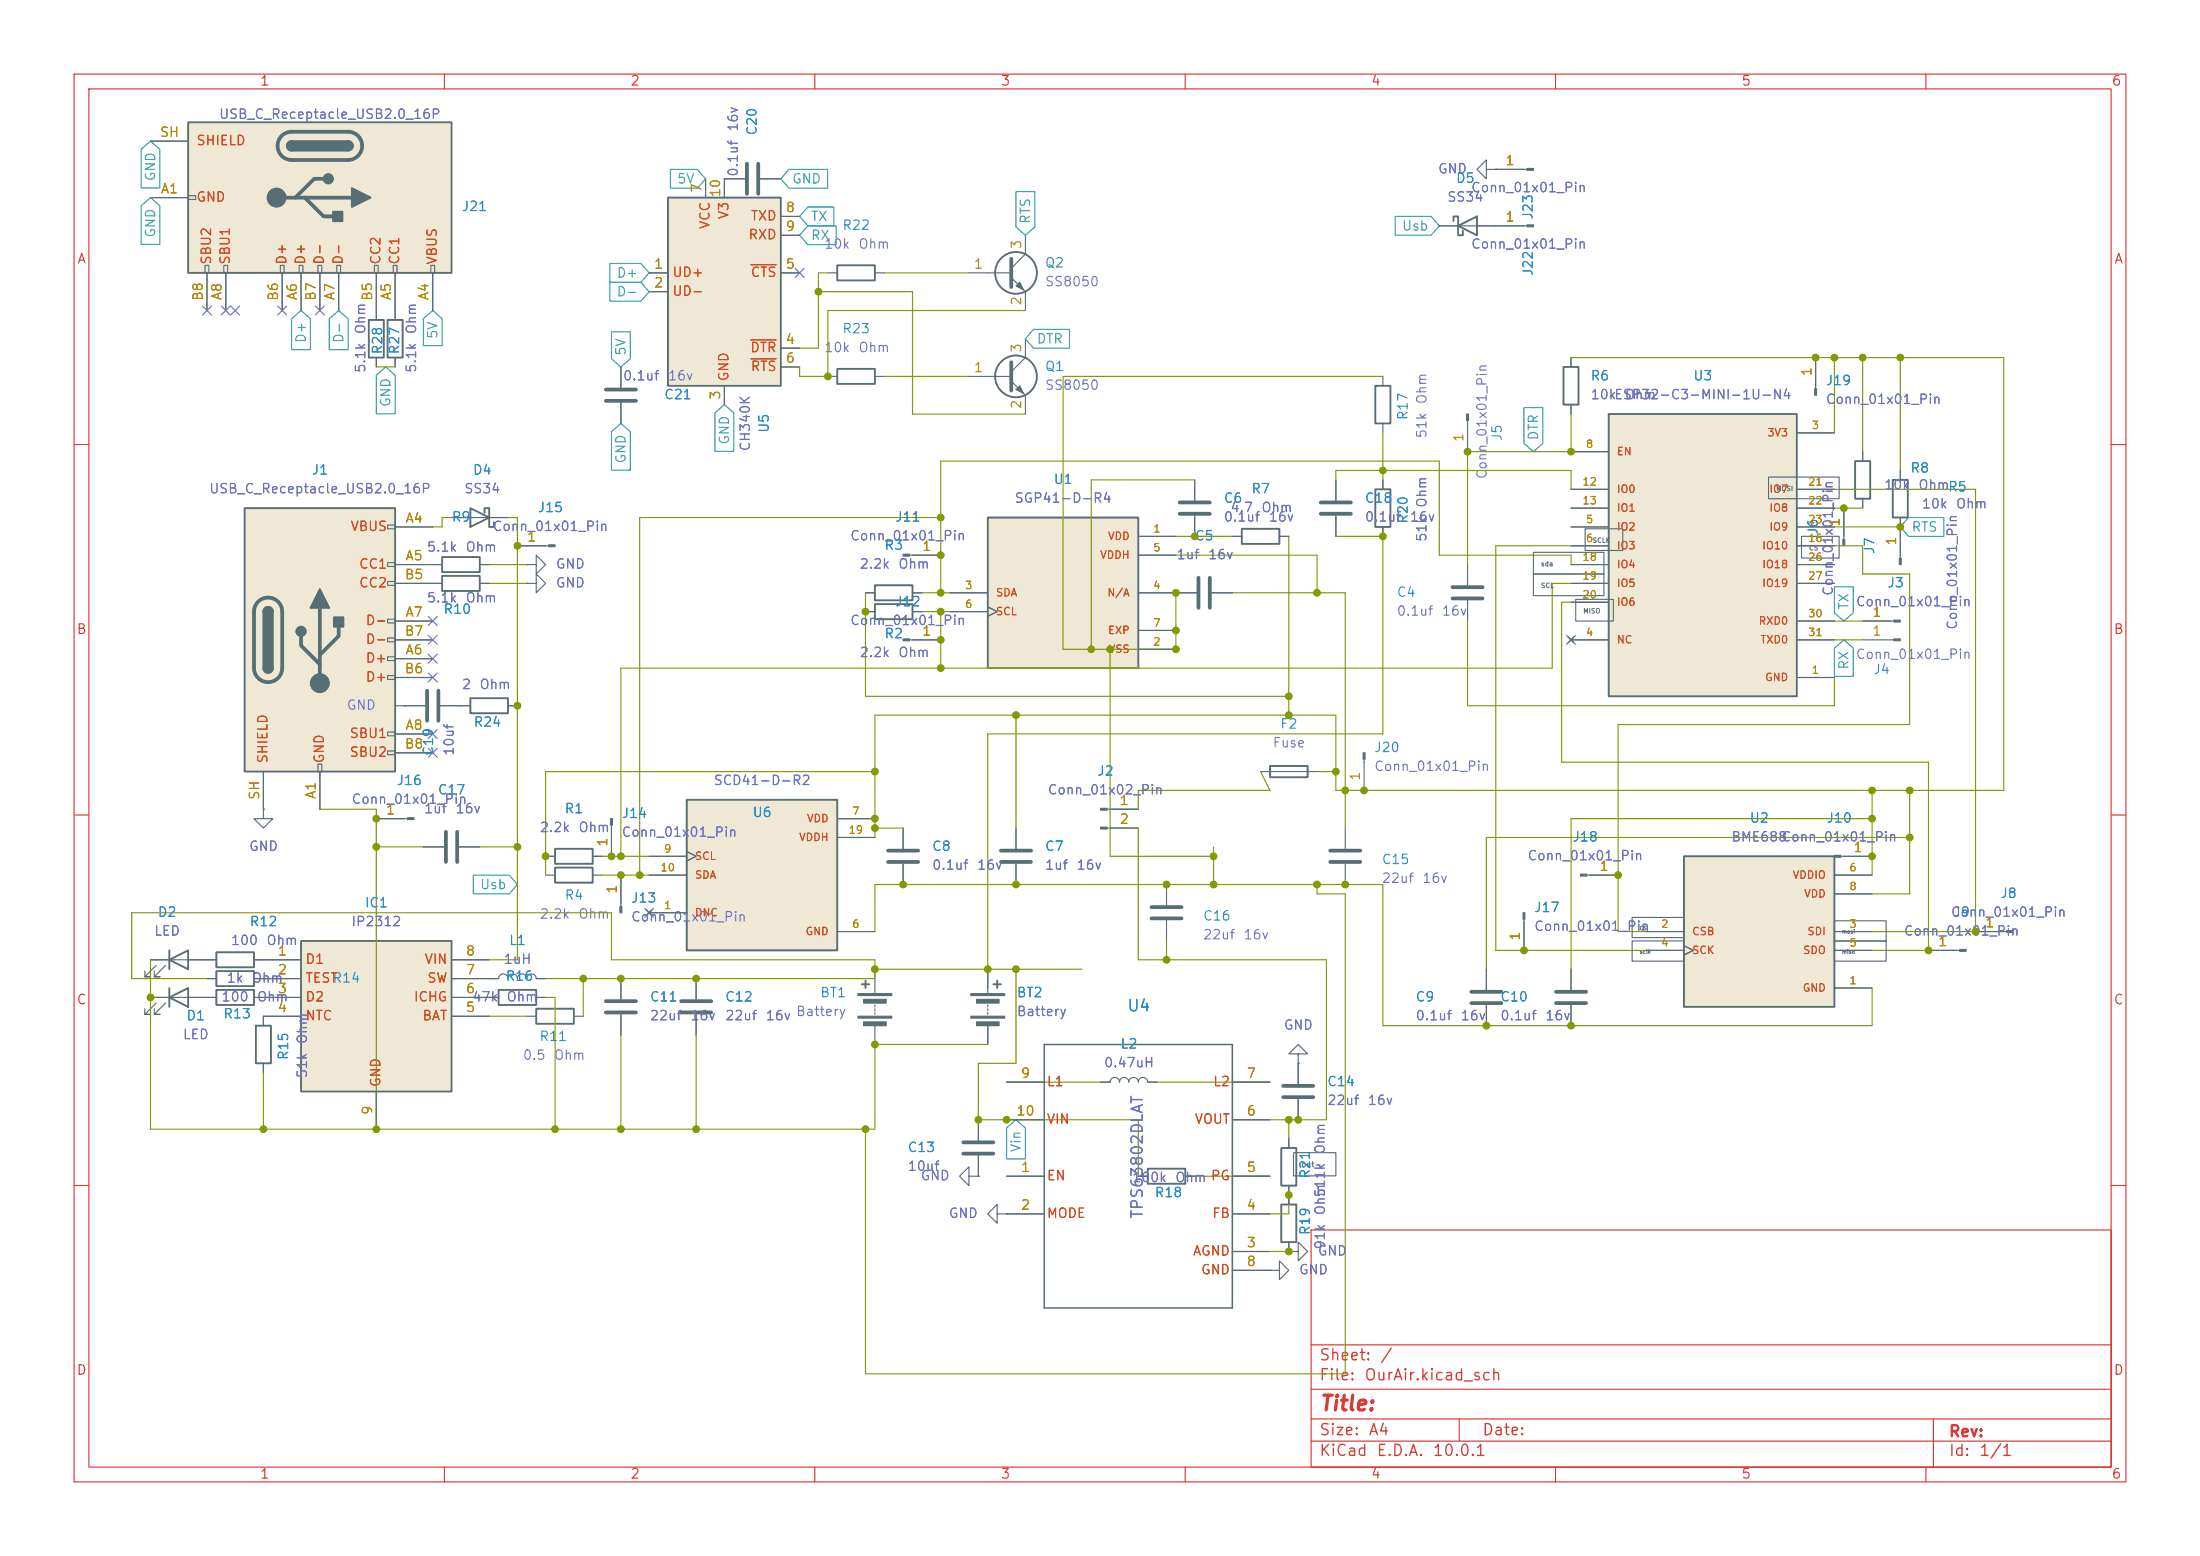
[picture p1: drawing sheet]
<svg xmlns="http://www.w3.org/2000/svg" width="297mm" height="210mm" viewBox="0 0 297 210" stroke-linecap="round" stroke-linejoin="round" font-family="sans-serif">
<g fill="none" stroke="#dc322f" stroke-width=".15">
<path d="M10 10h277v190h-277zM12 12h273v186h-273zM60 10v2M110 10v2M160 10v2M210 10v2M260 10v2M10 60h2M285 60h2M10 110h2M285 110h2M10 160h2"/>
<path d="M177 166h108v32h-108zM285 160h2M60 198v2M110 198v2M160 198v2M177 194.5h108M177 191.5h108M177 187.5h108M177 181.5h108M197 191.5v3M210 198v2M260 198v2"/>
<path d="M261 191.5v6.5"/>
</g>
<path d="M159.3 67.8h4M159.3 69.3h4M161.8 78v4M163.3 78v4M81.8 135.1h4.1M81.8 136.7h4.1" fill="none" stroke="#586e75" stroke-width=".51"/>
<g fill="none" stroke="#586e75" stroke-width=".15">
<path d="M245.1 48.3v4.2M161.3 64.8v2.8M161.3 69.6v2.8M248.9 68.6v4.2M256.5 63.5v1.3M256.5 69.9v1.2M158.7 80h2.8M163.6 80h2.8M251.5 83.8h4.2M35.6 109.2v1.3h1.2l-1.2 1.3-1.3-1.3h1.3M35.6 109.2h.1M20.3 134.6h7.6"/>
<path d="M21.1 135.4l-1.5 1.5h.7h-.7v-.8M22.4 135.4l-1.6 1.5h.8h-.8v-.8M83.8 132.1v2.8M83.8 136.9v2.8M260.3 128.3h4.3M266.7 125.7h4.2"/>
</g>
<g fill="#586e75" stroke="#586e75" stroke-width=".15">
<path d="M245 52.5h.2v.8h-.2z"/>
<path d="M264.6 128.1h.8v.3h-.8z"/>
<path d="M270.9 125.6h.9v.3h-.9z"/>
<path d="M255.7 83.7h.8v.2h-.8z"/>
<path d="M248.8 72.8h.2v.9h-.2z"/>
</g>
<path d="M255.5 64.8h2.1v5.1h-2.1zM22.9 134.6l2.5-1.2v2.5zM22.9 133.4v2.5" fill="none" stroke="#586e75" stroke-width=".25"/>
<path d="M25.4 16.5h35.6v20.3h-35.6z" fill="#eee8d5"/>
<g fill="none" stroke="#586e75" stroke-width=".15">
<path d="M20.3 19.1h5.1M20.3 26.7h5.1M25.4 26.4h1v.5h-1zM27.7 35.8h.5v1h-.5zM27.9 36.8v5.1M30.2 35.8h.5v1h-.5zM30.5 36.8v5.1M37.8 35.8h.6v1h-.6zM38.1 36.8v5.1M40.4 35.8h.5v1h-.5zM40.6 36.8v5.1M42.9 35.8h.5v1h-.5z"/>
<path d="M43.2 36.8v5.1M45.5 35.8h.5v1h-.5zM45.7 36.8v5.1M50.5 35.8h.6v1h-.6zM50.8 36.8v5.1M53.1 35.8h.5v1h-.5zM53.3 36.8v5.1M58.2 35.8h.5v1h-.5zM58.4 36.8v5.1M130.8 36.8h5.7M136.5 37.5l1.9 1.9v2.5M138.4 31.8v2.5l-1.9 1.9"/>
<path d="M214.2 118.1h4.2M205.7 124.1v4.2"/>
</g>
<g fill="none" stroke="#586e75" stroke-width=".25">
<path d="M25.4 16.5h35.6v20.3h-35.6zM39.4 19.1a.64 .64 0 0 0-.7 .6 .64 .64 0 0 0 .7 .6M47 19.1a.63 .63 0 0 1 .6 .6 .63 .63 0 0 1-.6 .6"/>
<circle cx="137.2" cy="36.8" r="2.82"/>
</g>
<path d="M38 18.3a1.9 1.9 0 0 1 1.4-.5h7.6a1.91 1.91 0 0 1 1.9 1.9 1.91 1.91 0 0 1-1.9 1.9h-7.6a1.91 1.91 0 0 1-1.8-1.2 1.91 1.91 0 0 1 .4-2.1zM37.3 26.7h10.2M41.1 26.7l2.6 2.5h1.3M43.7 24.1h-1.3l-2.5 2.6M136.5 34.9v3.8" fill="none" stroke="#586e75" stroke-width=".51"/>
<g fill="#586e75" stroke="#586e75" stroke-width=".25">
<path d="M39.4 19.1h7.6v1.2h-7.6z"/>
<path d="M47 19.1a.63 .63 0 0 1 .6 .6 .63 .63 0 0 1-.6 .6z"/>
<path d="M38.9 19.2l.5-.1v1.2a.63 .63 0 0 1-.6-.4 .63 .63 0 0 1 .1-.7z"/>
<path d="M47.5 25.4l2.5 1.3-2.5 1.2z"/>
<path d="M45 28.6h1.2v1.2h-1.2z"/>
<circle cx="44.3" cy="24.1" r=".63"/>
</g>
<g fill="#586e75" stroke="#586e75" stroke-width=".15">
<path d="M137.2 38.6l.5-.5 .5 1z"/>
<path d="M213.4 118h.8v.2h-.8z"/>
<path d="M205.6 123.2h.3v.9h-.3z"/>
<circle cx="37.3" cy="26.7" r="1.27"/>
</g>
<path d="M227.3 115.6h20.3v20.3h-20.3z" fill="#eee8d5"/>
<path d="M185.7 52.1h2v5.1h-2zM74.9 117.1h5.1v2h-5.1zM227.3 115.6h20.3v20.3h-20.3zM29.2 131.1h5.1v2h-5.1zM67.3 133.6h5.1v2h-5.1zM72.4 136.1h5.1v2.1h-5.1z" fill="none" stroke="#586e75" stroke-width=".25"/>
<g fill="none" stroke="#586e75" stroke-width=".15">
<path d="M201.9 22.9h4.2M186.7 50.8v1.3M186.7 57.2v1.2M73.7 118.1h1.2M80 118.1h1.3M247.6 118.1h5.1M27.9 132.1h1.3M34.3 132.1h1.3M66 132.1h1.3a.64 .64 0 0 1 .6-.7 .64 .64 0 0 1 .7 .7 .64 .64 0 0 1 .6-.7 .64 .64 0 0 1 .6 .7 .64 .64 0 0 1 .7-.7 .64 .64 0 0 1 .6 .7 .64 .64 0 0 1 .7-.7 .64 .64 0 0 1 .6 .7h1.3M66 134.6h1.3M71.1 137.2h1.3M72.4 134.6h1.3"/>
<path d="M77.5 137.2h1.2M222.2 125.7h5.1M222.2 128.3h5.1M227.3 127.6l1.3 .7-1.3 .6M247.6 133.4h5.1M247.6 125.7h5.1M247.6 128.3h5.1M247.6 120.7h5.1M130.8 158.8v-1.3l-1.3 1.3 1.3 1.2v-1.2h1.3M132.1 158.8h.1M132.1 151.1v2.8M132.1 156v2.8"/>
<path d="M134.6 163.8v-1.2l-1.3 1.2 1.3 1.3v-1.3h1.3M135.9 163.8h.1"/>
</g>
<path d="M206.1 22.7h.9v.3h-.9z" fill="#586e75" stroke="#586e75" stroke-width=".15"/>
<path d="M130 154.2h4.1M130 155.7h4.1" fill="none" stroke="#586e75" stroke-width=".51"/>
<path d="M40.6 127h20.4v20.3h-20.4z" fill="#eee8d5"/>
<path d="M196.2 29.8v-.6h.6v2.6h.7v-.7M196.8 30.5l2.6-1.3v2.6zM22.9 129.5l2.5-1.2v2.5zM22.9 128.3v2.5M29.2 133.6h5.1v2h-5.1zM29.2 128.5h5.1v2.1h-5.1zM34.5 138.4h2.1v5.1h-2.1zM40.6 127h20.4v20.3h-20.4z" fill="none" stroke="#586e75" stroke-width=".25"/>
<g fill="none" stroke="#586e75" stroke-width=".15">
<path d="M194.3 30.5h7.6M200.7 22.9v-1.3l-1.3 1.3 1.3 1.2v-1.2h1.2M201.9 22.9h.1M83.8 118.1v4.2M20.3 129.5h8.9M21.1 130.3l-1.5 1.5h.7h-.7v-.7M22.4 130.3l-1.6 1.5h.8h-.8v-.7M27.9 134.6h1.3M34.3 129.5h6.3M34.3 134.6h6.3M35.6 132.1h5M40.6 137.2h-5v1.2"/>
<path d="M61 129.5h5M61 132.1h5M61 134.6h5M61 137.2h5M200.7 130.8v2.8M200.7 135.6v2.8M212.1 130.8v2.8M212.1 135.6v2.8M35.6 143.5v1.3M50.8 147.3v5.1"/>
</g>
<path d="M198.6 133.9h4.1M198.6 135.4h4.1M210.1 133.9h4M210.1 135.4h4" fill="none" stroke="#586e75" stroke-width=".51"/>
<path d="M83.7 122.3h.2v.9h-.2z" fill="#586e75" stroke="#586e75" stroke-width=".15"/>
<path d="M92.7 108h20.3v20.3h-20.3z" fill="#eee8d5"/>
<g fill="none" stroke="#586e75" stroke-width=".25">
<path d="M113 49.8h5.1v2h-5.1zM118.1 79h5.1v2h-5.1zM118.1 81.5h5.1v2.1h-5.1zM92.7 108h20.3v20.3h-20.3zM116.3 132.8h1M116.8 132.3v1.1"/>
<circle cx="137.2" cy="50.8" r="2.82"/>
</g>
<g fill="none" stroke="#586e75" stroke-width=".15">
<path d="M111.8 50.8h1.2M118.1 50.8h1.3M130.8 50.8h5.7M136.5 51.4l1.9 1.9v2.6M138.4 45.7v2.6l-1.9 1.9M122.8 74.9h4.2M116.8 82.6h1.3M116.8 80h1.3M122.8 86.4h4.2M123.2 82.6h1.3M123.2 80h1.3M251.5 86.4h4.2"/>
<path d="M87.6 115.6h5.1M87.6 118.1h5.1M92.7 114.9l1.3 .7-1.3 .6M113 110.5h5.1M113 113h5.1M149.5 109.2h4.2M149.5 111.8h4.2M181.6 111.8v2.8M181.6 116.6v2.8M87.2 122.8l.8 .8M87.6 123.2h5.1M88 122.8l-.8 .8"/>
<path d="M94 132.1v2.8M94 136.9v2.8M113 125.7h5.1M118.1 130.8v3.3M118.1 135.6v.3M118.1 136.1v.3M118.1 136.7v.2M118.1 138.4v2.6"/>
</g>
<g fill="#586e75" stroke="#586e75" stroke-width=".15">
<path d="M121.9 86.2h.9v.3h-.9z"/>
<path d="M121.9 74.8h.9v.3h-.9z"/>
<path d="M137.2 52.6l.5-.5 .5 1z"/>
<path d="M115.8 134.1h4.6v.3h-4.6z"/>
<path d="M115.8 137.2h4.6v.2h-4.6z"/>
<path d="M116.6 134.9h3v.5h-3z"/>
<path d="M116.6 137.9h3v.5h-3z"/>
<path d="M148.6 109.1h.9v.2h-.9z"/>
<path d="M148.6 111.6h.9v.3h-.9z"/>
<path d="M255.7 86.2h.8v.3h-.8z"/>
</g>
<path d="M136.5 48.9v3.8M179.6 114.8h4M179.6 116.3h4M91.9 135.1h4.1M91.9 136.7h4.1" fill="none" stroke="#586e75" stroke-width=".51"/>
<path d="M133.3 69.9h20.4v20.3h-20.4z" fill="#eee8d5"/>
<path d="M133.3 69.9h20.4v20.3h-20.4zM134.1 132.8h1M134.6 132.3v1.1" fill="none" stroke="#586e75" stroke-width=".25"/>
<g fill="none" stroke="#586e75" stroke-width=".15">
<path d="M201.9 30.5h4.2M83.8 49.5v2.8M83.8 54.4v2.8M198.1 56.7v4.3M153.7 72.4h5M153.7 74.9h5M256.5 71.1v4.2M128.3 80h5M128.3 82.6h5M133.3 81.9l1.3 .7-1.3 .6M153.7 87.6h5M153.7 80h5"/>
<path d="M153.7 85.1h5M121.9 111.8v2.8M121.9 116.6v2.8M137.2 111.8v2.8M137.2 116.6v2.8M248.5 115.6h4.2M133.3 130.8v3.3M133.3 135.6v.3M133.3 136.1v.3M133.3 136.7v.2M133.3 138.4v2.6M148.6 146.1h1.3a.64 .64 0 0 1 .6-.7 .64 .64 0 0 1 .6 .7 .64 .64 0 0 1 .7-.7 .64 .64 0 0 1 .6 .7 .64 .64 0 0 1 .6-.7 .64 .64 0 0 1 .7 .7 .64 .64 0 0 1 .6-.7 .64 .64 0 0 1 .6 .7h1.3"/>
</g>
<path d="M81.8 54.1h4.1M81.8 52.6h4.1M119.9 114.8h4.1M119.9 116.3h4.1M135.1 114.8h4.1M135.1 116.3h4.1" fill="none" stroke="#586e75" stroke-width=".51"/>
<g fill="#586e75" stroke="#586e75" stroke-width=".15">
<path d="M131.1 134.1h4.5v.3h-4.5z"/>
<path d="M131.1 137.2h4.5v.2h-4.5z"/>
<path d="M131.8 134.9h3.1v.5h-3.1z"/>
<path d="M131.8 137.9h3.1v.5h-3.1z"/>
<path d="M198 55.9h.2v.8h-.2z"/>
<path d="M206.1 30.4h.9v.2h-.9z"/>
<path d="M247.6 115.4h.9v.3h-.9z"/>
<path d="M256.4 75.3h.3v.9h-.3z"/>
</g>
<path d="M90.2 26.7h15.2v25.4h-15.2z" fill="#eee8d5"/>
<path d="M90.2 26.7h15.2v25.4h-15.2zM211.1 49.5h2v5.1h-2zM185.7 66h2v5.1h-2zM173 162.6h2v5h-2z" fill="none" stroke="#586e75" stroke-width=".25"/>
<g fill="none" stroke="#586e75" stroke-width=".15">
<path d="M87.6 36.8h2.6M87.6 39.4h2.6M95.2 24.1v2.6M100.6 24.1h-2.8v2.6M102.6 24.1h2.8M105.4 36.8h2.5M105.4 29.2h2.5M105.4 31.8h2.5M97.8 52.1v2.5M105.4 47h2.5M105.4 49.5h2.5M212.1 48.3v1.2"/>
<path d="M212.1 54.6v1.3M186.7 64.8v1.2M186.7 71.1v1.3M53.3 95.3v-1.3l-1.2 1.3 1.2 1.2v-1.2h1.3M54.6 95.3h.1M50.8 110.5h4.2M82.5 111.4v4.2M157.5 119.4v2.8M157.5 124.2v2.8M135.9 158.8h5.1M135.9 151.1h5.1M135.9 146.1h5.1"/>
<path d="M166.4 158.8h5M166.4 151.1h5M166.4 146.1h5M135.9 163.8h5.1M166.4 163.8h5M166.4 168.9h5M166.4 171.5h5M174 161.3v1.3M174 167.6v1.3"/>
</g>
<path d="M101.4 35.7h3.4M101.3 45.9h3.5M101.4 48.4h3.4" fill="none" stroke="#cb4b16" stroke-width=".15"/>
<g fill="#586e75" stroke="#586e75" stroke-width=".15">
<path d="M55 110.4h.9v.2h-.9z"/>
<path d="M82.4 110.5h.3v.9h-.3z"/>
</g>
<path d="M100.8 22.1v4.1M102.4 22.1v4.1M155.4 122.4h4.1M155.4 124h4.1" fill="none" stroke="#586e75" stroke-width=".51"/>
<path d="M141 141h25.4v35.5h-25.4z" fill="none" stroke="#586e75" stroke-width=".2"/>
<path d="M217.2 55.9h25.4v38.1h-25.4z" fill="#eee8d5"/>
<path d="M217.2 55.9h25.4v38.1h-25.4z" fill="none" stroke="#586e75" stroke-width=".25"/>
<g fill="none" stroke="#586e75" stroke-width=".15">
<path d="M242.6 58.4h5M212.1 71.1h5.1M212.1 73.7h5.1M212.1 61h5.1M212.1 66h5.1M212.1 68.6h5.1M212.1 76.2h5.1M212.1 78.7h5.1M242.6 71.1h5M242.6 73.7h5M242.6 66h5M242.6 68.6h5"/>
<path d="M242.6 76.2h5M242.6 78.7h5M211.7 86l.8 .7M212.1 86.4h5.1M212.1 81.3h5.1M212.5 86l-.8 .7M242.6 91.4h5M242.6 86.4h5M242.6 83.8h5"/>
</g>
<path d="M33 68.6h20.3v35.5h-20.3z" fill="#eee8d5"/>
<g fill="none" stroke="#586e75" stroke-width=".15">
<path d="M20.3 19.1h5.1M20.3 26.7h5.1M27.9 36.8v5.1M30.5 36.8v5.1M38.1 36.8v5.1M40.6 36.8v5.1M43.2 36.8v5.1M45.7 36.8v5.1M50.8 36.8v6.4M53.3 36.8v6.4M58.4 36.8v5.1M87.6 36.8h2.6"/>
<path d="M87.6 39.4h2.6M95.2 24.1v2.6M100.6 24.1h-2.8v2.6M102.6 24.1h2.8M105.4 36.8h2.5M105.4 29.2h2.5M105.4 31.8h2.5M111.8 36.8h1.2M118.1 36.8h1.3M194.3 30.5h2.5M199.4 30.5h6.3M201.9 22.9h.1"/>
<path d="M201.9 22.9h3.8M50.8 48.3v1.2M53.3 48.3v1.2M83.8 49.5v2.8M83.8 54.4v2.8M97.8 52.1v2.5M105.4 47h2.5M105.4 49.5h2.5M212.1 48.3v1.2M212.1 54.6v1.3M242.6 58.4h5M245.1 48.3v3.8"/>
<path d="M52.3 70.9h1v.5h-1zM52.3 75.9h1v.6h-1zM52.3 78.5h1v.5h-1zM53.3 71.1h5.1M53.3 76.2h6.4M53.3 78.7h6.4M61 69.9h7.6M64.8 76.2h1.2M64.8 78.7h1.2M69.8 73.7h4.3M71.1 76.2h1.3v-1.3l1.3 1.3-1.3 1.3v-1.3M71.1 76.2h.1"/>
<path d="M71.1 78.7h1.3v-1.2l1.3 1.2-1.3 1.3v-1.3M71.1 78.7h.1M123.2 74.9h3.8M153.7 72.4h5M153.7 74.9h5M161.3 64.8v2.8M161.3 69.6v2.8M166.4 72.4h1.2M172.7 72.4h1.3M180.3 64.8v2.8M180.3 69.6v2.8M186.7 64.8v1.2"/>
<path d="M186.7 71.1v1.3M198.1 76.2v2.8M207 77.5h9.5v2.9h-9.5zM207 74.5h9.5v3h-9.5zM212.1 71.1h5.1M212.1 76.2h5.1M212.1 78.7h5.1M212.1 73.7h5.1M212.1 61h5.1M212.1 66h5.1M212.1 68.6h5.1M214 71.4h5.1v2.9h-5.1z"/>
<path d="M238.8 64.4h9.5v2.9h-9.5zM242.6 71.1h5M242.6 76.2h5M242.6 78.7h5M242.6 73.7h5M242.6 66h5M242.6 68.6h5M243.2 72.4h5.1v2.9h-5.1zM248.9 68.6v3.8M251.5 61v1.2M251.5 67.3v1.3M256.5 63.5v1.3"/>
<path d="M256.5 69.9v5M52.3 83.6h1v.5h-1zM52.3 86.1h1v.5h-1zM52.3 88.6h1v.6h-1zM52.3 91.2h1v.5h-1zM52.3 98.8h1v.5h-1zM53.3 88.9h5.1M53.3 83.8h5.1M53.3 99.1h5.1M53.3 91.4h5.1M53.3 86.4h5.1M54.6 95.3h.1"/>
<path d="M54.6 95.3h2.8M59.4 95.3h4.1M68.6 95.3h1.2M116.8 82.6h1.3M116.8 80h1.3M123.2 86.4h3.8M123.2 82.6h1.3M123.2 80h1.3M128.3 82.6h5M128.3 80h5M133.3 81.9l1.3 .7-1.3 .6M153.7 80h7.8"/>
<path d="M153.7 87.6h5M153.7 85.1h5M163.6 80h2.8M198.1 81v2.8M211.7 86l.8 .7M212.1 86.4h5.1M212.1 81.3h5.1M212.5 86l-.8 .7M212.7 80.9h5.1v2.9h-5.1zM242.6 83.8h5M242.6 91.4h5M242.6 86.4h5"/>
<path d="M251.5 83.8h3.8M35.6 109.2h.1M35.6 104.1v5.1M42.9 103.1h.5v1h-.5zM43.2 104.1v5.1M50.8 110.5h3.8M52.3 101.3h1v.6h-1zM53.3 101.6h5.1M57.1 114.3h2.8M62 114.3h2.8M73.7 115.6h1.2M80 115.6h1.3"/>
<path d="M82.5 111.8v3.8M83.8 118.1v3.8M87.6 115.6h5.1M87.6 118.1h5.1M92.7 114.9l1.3 .7-1.3 .6M113 110.5h5.1M113 113h5.1M121.9 111.8v2.8M121.9 116.6v2.8M137.2 111.8v2.8M137.2 116.6v2.8M149.9 109.2h3.8"/>
<path d="M149.9 111.8h3.8M170.2 104.1h7.6M184.1 102.5v4.2M214.6 118.1h3.8M247.6 118.1h5.1M248.9 115.6h3.8M20.3 134.6h2.6M20.3 129.5h2.6M25.4 134.6h3.8M25.4 129.5h3.8M27.9 132.1h1.3M34.3 134.6h6.3"/>
<path d="M34.3 132.1h6.3M34.3 129.5h6.3M40.6 137.2h-5v1.2M61 134.6h6.3M61 132.1h6.3M61 129.5h5M61 137.2h5M72.4 134.6h1.3M72.4 132.1h1.3M83.8 132.1v2.8M83.8 136.9v2.8M87.2 122.8l.8 .8"/>
<path d="M87.6 123.2h5.1M88 122.8l-.8 .8M94 132.1v2.8M94 136.9v2.8M113 125.7h5.1M133.3 130.8v2.6M133.3 138.4v2.6M200.7 130.8v2.8M200.7 135.6v2.8M205.7 124.5v3.8M212.1 130.8v2.8M212.1 135.6v2.8"/>
<path d="M220.3 127h7v2.7h-7zM220.3 123.8h7v2.7h-7zM222.2 125.7h5.1M222.2 128.3h5.1M227.3 127.6l1.3 .7-1.3 .6M247.6 127h7v2.7h-7zM247.6 124.3h7v2.7h-7zM247.6 125.7h5.1M247.6 133.4h5.1M247.6 128.3h5.1M247.6 120.7h5.1M260.3 128.3h3.9"/>
<path d="M266.7 125.7h3.8M35.6 143.5v1.3M50.8 147.3v5.1M132.1 158.8h.1M132.1 151.1v2.8M132.1 156v2.8M135.9 158.8h5.1M135.9 146.1h5.1M135.9 151.1h5.1M148.6 146.1h1.3M153.7 158.8h1.2M154.9 146.1h1.3"/>
<path d="M160 158.8h1.3M166.4 158.8h5M166.4 146.1h5M166.4 151.1h5M174 153.7v1.2M174.6 155.6h5.7v3.1h-5.7zM175.3 142.2h1.2l-1.2-1.2-1.3 1.2h1.3v1.3M175.3 143.5h.1M175.3 143.5v2.8M175.3 148.3v2.8M135.9 163.8h.1M135.9 163.8h5.1"/>
<path d="M166.4 163.8h5M166.4 168.9h5M166.4 171.5h5M171.4 171.5h1.3v-1.3l1.3 1.3-1.3 1.2v-1.2M171.4 171.5h.1M174 168.9h1.3v-1.3l1.2 1.3-1.2 1.3v-1.3M174 168.9h.1M174 160v2.6M174 167.6v1.3"/>
</g>
<g fill="none" stroke="#586e75" stroke-width=".25">
<path d="M113 35.8h5.1v2h-5.1zM49.8 43.2h2v5.1h-2zM52.3 43.2h2.1v5.1h-2.1zM33 68.6h20.3v35.5h-20.3zM59.7 77.7h5.1v2.1h-5.1zM59.7 75.2h5.1v2h-5.1zM63.5 68.6l2.5 1.3-2.5 1.2zM65.4 69.2v-.6h.6v2.5h.7v-.6M167.6 71.4h5.1v2h-5.1zM250.4 62.2h2.1v5.1h-2.1zM35.6 82.6a.64 .64 0 0 1 .6-.7 .64 .64 0 0 1 .6 .7M35.6 90.2a.64 .64 0 0 0 .6 .6 .64 .64 0 0 0 .6-.6"/>
<path d="M63.5 94.2h5.1v2.1h-5.1zM74.9 114.6h5.1v2h-5.1zM171.4 103.4h5.1v1.5h-5.1zM154.9 157.7h5.1v2.1h-5.1zM173 154.9h2v5.1h-2z"/>
</g>
<g fill="none" stroke="#586e75" stroke-width=".51">
<path d="M178.3 67.8h4.1M178.3 69.3h4.1M196.1 79.2h4.1M34.8 81.2a1.9 1.9 0 0 1 2.1-.4 1.9 1.9 0 0 1 1.2 1.8v7.6a1.91 1.91 0 0 1-1.9 1.9 1.91 1.91 0 0 1-1.9-1.9v-7.6a1.9 1.9 0 0 1 .5-1.4zM40.6 85.9v1.2l2.6 2.6M43.2 82v10.2M45.7 84.6v1.3l-2.5 2.5M57.7 93.2v4.1M59.2 93.2v4.1M196.1 80.8h4.1M60.2 112.3v4M61.7 112.3v4"/>
<path d="M173.2 146.6h4.1M173.2 148.1h4.1"/>
</g>
<g fill="#586e75" stroke="#586e75" stroke-width=".25">
<path d="M35.6 82.6h1.2v7.6h-1.2z"/>
<path d="M35.7 82.1a.64 .64 0 0 1 .7-.1 .64 .64 0 0 1 .4 .6h-1.2z"/>
<path d="M35.6 90.2h1.2a.64 .64 0 0 1-.6 .6 .64 .64 0 0 1-.6-.6z"/>
<path d="M43.2 79.5l1.2 2.5h-2.5z"/>
<path d="M45.1 83.3h1.3v1.3h-1.3z"/>
<circle cx="40.6" cy="85.2" r=".63"/>
</g>
<g fill="#586e75" stroke="#586e75" stroke-width=".15">
<path d="M74.1 73.5h.8v.3h-.8z"/>
<path d="M184 101.6h.3v.9h-.3z"/>
<circle cx="43.2" cy="92.2" r="1.27"/>
</g>
<g fill="none" stroke="#2aa198" stroke-width=".15">
<path d="M19 20.2l1.3-1.1 1.3 1.1v5.2h-2.6zM19 27.8l1.3-1.1 1.3 1.1v5.2h-2.6zM82.3 35.6h4.2l1.1 1.2-1.1 1.3h-4.2zM82.3 38.1h4.2l1.1 1.3-1.1 1.2h-4.2zM90.5 22.9h3.6l1.1 1.2-1.1 1.3h-3.6zM106.5 22.9h5.2v2.5h-5.2l-1.1-1.3zM109.1 27.9h3.5v2.6h-3.5l-1.2-1.3zM109.1 30.5h3.8v2.5h-3.8l-1.2-1.2zM137.2 25.9h2.5v4.7l-1.3 1.2-1.2-1.2zM188.4 29.2h4.8l1.1 1.3-1.1 1.3h-4.8zM39.4 43l1.2-1.1 1.3 1.1v4.2h-2.5zM44.4 43l1.3-1.1 1.3 1.1v4.2h-2.6z"/>
<path d="M50.8 50.6l1.3-1.1 1.2 1.1v5.2h-2.5zM57.1 43l1.3-1.1 1.3 1.1v3.7h-2.6zM82.5 44.8h2.6v3.6l-1.3 1.1-1.3-1.1zM82.5 58.3l1.3-1.1 1.3 1.1v5.2h-2.6zM96.5 55.7l1.3-1.1 1.3 1.1v5.2h-2.6zM139.5 44.4h4.9v2.6h-4.9l-1.1-1.3zM205.7 55h2.6v4.8l-1.3 1.2-1.3-1.2zM247.6 79.2h2.6v3.5l-1.3 1.1-1.3-1.1zM257.7 69.8h4.7v2.6h-4.7l-1.2-1.3zM247.6 87.5l1.3-1.1 1.3 1.1v3.8h-2.6zM63.9 118.1h4.8l1.1 1.3-1.1 1.3h-4.8zM135.9 152.2l1.3-1.1 1.2 1.1v4.2h-2.5z"/>
</g>
<g fill="none" stroke="#859900" stroke-width=".15">
<path d="M110.5 39.4h12.7v16.5h15.2M111.8 36.8h-1.3v10.2h-2.6M119.4 36.8h11.4M50.8 49.5h2.5M119.4 50.8h11.4M138.4 41.9h-26.6v8.9h-3.9v-1.3M186.7 50.8h-43.2v36.8h15.2v-7.6M186.7 58.4v6.4M212.1 48.3h58.4v58.4h-90.2v-10.2h-62.2v16.5M212.1 55.9v5.1h-14v15.2M247.6 48.3v10.1M251.5 48.3v12.7"/>
<path d="M256.5 48.3v15.2M61 69.9h-1.3v1.2h-1.3M66 78.7h5.1M66 76.2h5.1M68.6 69.9h1.2v59.6h-3.8M127 69.9h-40.6v48.2M158.7 72.4h7.7M158.7 74.9h19.1v5.1M161.3 64.8h-14v22.8M174 72.4v24.1M180.3 72.4h6.4v26.7h-53.4v31.7M180.3 64.8v-1.3h31.8v2.5"/>
<path d="M212.1 76.2v-1.3h-17.8v-12.7h-67.3v17.8M212.1 78.7h-2.6v11.5h-125.7v25.4M212.1 73.7h-10.2v54.6h20.3M247.6 71.1h8.9M247.6 73.7h3.9v3.8h6.3v20.3h-39.4v27.9h3.8M247.6 66h19.1v59.7h-14M247.6 68.6h3.9M116.8 80v14h57.2M124.5 82.6h3.8M124.5 80h3.8M127 82.6v7.6M137.2 96.5v15.3"/>
<path d="M149.9 87.6v28h13.9M166.4 80h15.2v31.8M198.1 83.8v11.5h49.5v-3.9M212.1 81.3h-1.3v21.6h49.5v25.4h-7.6M247.6 83.8h3.9M247.6 86.4h3.9M43.2 109.2h7.6v43.2M50.8 114.3h6.3M64.8 114.3h5M81.3 115.6h6.3M81.3 118.1h6.3M118.1 104.1h-44.4v14"/>
<path d="M118.1 111.8h3.8M153.7 111.8v17.7h25.4v21.6h-7.7M163.8 114.3v5.1M170.2 104.1l1.2 2.6h-17.7v2.5M177.8 119.4v1.3h3.8v64.7h-64.8v-33M177.8 104.1h2.5M252.7 106.7v11.4M252.7 110.5h-40.6v20.3M257.8 113h-57.1v17.8M257.8 106.7v14h-5.1M20.3 129.5v22.9h97.8v-11.4h15.2M27.9 132.1h-10.1v-8.9h64.7v6.3h35.6v2.6h-44.4"/>
<path d="M66 137.2h5.1M73.7 134.6h1.2v17.8M78.7 132.1v5.1M83.8 139.7v12.7M94 139.7v12.7M118.1 125.7v-6.3h68.6v19h66v-5M118.1 130.8h27.9M137.2 130.8v12.7h-5.1v7.6h21.6v7.7M157.5 127v2.5M35.6 144.8v7.6M135.9 146.1h12.7M156.2 146.1h15.2"/>
<path d="M161.3 158.8h10.1M174 151.1v2.6M171.4 168.9h2.6M174 161.3v2.5h-2.6"/>
</g>
<g fill="none" stroke="#6c71c4" stroke-width=".15">
<path d="M107.3 36.2l1.3 1.2M108.6 36.2l-1.3 1.2M27.3 41.3l1.2 1.2M28.5 41.3l-1.2 1.2M29.9 41.3l1.2 1.2M31.1 41.3l-1.2 1.2M31.1 41.3l1.3 1.2M32.4 41.3l-1.3 1.2M37.5 41.3l1.2 1.2M38.7 41.3l-1.2 1.2M42.6 41.3l1.2 1.2M43.8 41.3l-1.2 1.2"/>
<path d="M57.8 98.5l1.2 1.2M57.8 90.8l1.2 1.2M57.8 83.2l1.2 1.2M57.8 88.3l1.2 1.2M57.8 85.8l1.2 1.2M59 98.5l-1.2 1.2M59 90.8l-1.2 1.2M59 83.2l-1.2 1.2M59 88.3l-1.2 1.2M59 85.8l-1.2 1.2M211.5 85.8l1.2 1.2M212.7 85.8l-1.2 1.2"/>
<path d="M57.8 101l1.2 1.2M59 101l-1.2 1.2M87 122.6l1.2 1.2M88.2 122.6l-1.2 1.2"/>
</g>
<path d="M101.4 35.7h3.4M101.3 45.9h3.5M101.4 48.4h3.4" fill="none" stroke="#cb4b16" stroke-width=".15"/>
<g fill="#859900" stroke="#859900" stroke-width=".14">
<circle cx="69.8" cy="114.3" r=".46"/>
<circle cx="50.8" cy="110.5" r=".46"/>
<circle cx="50.8" cy="114.3" r=".46"/>
<circle cx="20.3" cy="134.6" r=".46"/>
<circle cx="35.6" cy="152.4" r=".46"/>
<circle cx="50.8" cy="152.4" r=".46"/>
<circle cx="82.5" cy="115.6" r=".46"/>
<circle cx="78.7" cy="132.1" r=".46"/>
<circle cx="118.1" cy="104.1" r=".46"/>
<circle cx="127" cy="90.2" r=".46"/>
<circle cx="118.1" cy="110.5" r=".46"/>
<circle cx="127" cy="69.9" r=".46"/>
<circle cx="111.8" cy="50.8" r=".46"/>
<circle cx="116.8" cy="82.6" r=".46"/>
<circle cx="149.9" cy="87.6" r=".46"/>
<circle cx="158.7" cy="87.6" r=".46"/>
<circle cx="147.3" cy="87.6" r=".46"/>
<circle cx="158.7" cy="80" r=".46"/>
<circle cx="161.3" cy="72.4" r=".46"/>
<circle cx="158.7" cy="85.1" r=".46"/>
<circle cx="127" cy="80" r=".46"/>
<circle cx="127" cy="74.9" r=".46"/>
<circle cx="73.7" cy="115.6" r=".46"/>
<circle cx="69.8" cy="95.3" r=".46"/>
<circle cx="127" cy="86.4" r=".46"/>
<circle cx="127" cy="82.6" r=".46"/>
<circle cx="69.8" cy="73.7" r=".46"/>
<circle cx="94" cy="132.1" r=".46"/>
<circle cx="86.4" cy="118.1" r=".46"/>
<circle cx="83.8" cy="132.1" r=".46"/>
<circle cx="74.9" cy="152.4" r=".46"/>
<circle cx="83.8" cy="152.4" r=".46"/>
<circle cx="116.8" cy="152.4" r=".46"/>
<circle cx="83.8" cy="115.6" r=".46"/>
<circle cx="83.8" cy="118.1" r=".46"/>
<circle cx="94" cy="152.4" r=".46"/>
<circle cx="118.1" cy="130.8" r=".46"/>
<circle cx="118.1" cy="141" r=".46"/>
<circle cx="110.5" cy="39.4" r=".46"/>
<circle cx="200.7" cy="138.4" r=".46"/>
<circle cx="181.6" cy="119.4" r=".46"/>
<circle cx="177.8" cy="80" r=".46"/>
<circle cx="186.7" cy="63.5" r=".46"/>
<circle cx="186.7" cy="72.4" r=".46"/>
<circle cx="174" cy="161.3" r=".46"/>
<circle cx="175.3" cy="151.1" r=".46"/>
<circle cx="174" cy="168.9" r=".46"/>
<circle cx="174" cy="151.1" r=".46"/>
<circle cx="177.8" cy="119.4" r=".46"/>
<circle cx="184.1" cy="106.7" r=".46"/>
<circle cx="181.6" cy="106.7" r=".46"/>
<circle cx="180.3" cy="104.1" r=".46"/>
<circle cx="174" cy="96.5" r=".46"/>
<circle cx="174" cy="94" r=".46"/>
<circle cx="218.4" cy="118.1" r=".46"/>
<circle cx="212.1" cy="138.4" r=".46"/>
<circle cx="205.7" cy="128.3" r=".46"/>
<circle cx="198.1" cy="61" r=".46"/>
<circle cx="163.8" cy="115.6" r=".46"/>
<circle cx="163.8" cy="119.4" r=".46"/>
<circle cx="133.3" cy="130.8" r=".46"/>
<circle cx="137.2" cy="130.8" r=".46"/>
<circle cx="121.9" cy="119.4" r=".46"/>
<circle cx="118.1" cy="111.8" r=".46"/>
<circle cx="157.5" cy="119.4" r=".46"/>
<circle cx="137.2" cy="119.4" r=".46"/>
<circle cx="257.8" cy="106.7" r=".46"/>
<circle cx="252.7" cy="106.7" r=".46"/>
<circle cx="248.9" cy="68.6" r=".46"/>
<circle cx="245.1" cy="48.3" r=".46"/>
<circle cx="256.5" cy="48.3" r=".46"/>
<circle cx="247.6" cy="48.3" r=".46"/>
<circle cx="251.5" cy="48.3" r=".46"/>
<circle cx="256.5" cy="71.1" r=".46"/>
<circle cx="212.1" cy="61" r=".46"/>
<circle cx="135.9" cy="151.1" r=".46"/>
<circle cx="132.1" cy="151.1" r=".46"/>
<circle cx="157.5" cy="129.5" r=".46"/>
<circle cx="137.2" cy="96.5" r=".46"/>
<circle cx="266.7" cy="125.7" r=".46"/>
<circle cx="260.3" cy="128.3" r=".46"/>
<circle cx="252.7" cy="115.6" r=".46"/>
<circle cx="257.8" cy="113" r=".46"/>
<circle cx="252.7" cy="110.5" r=".46"/>
</g>
<text font-size="2" fill="#dc322f" x="178" y="190.9">Title:</text>
<text font-size="1.5" fill="#268bd2" x="152.1" y="136.9">U4</text>
<text font-size="1.5" fill="#6c71c4" x="154.7" y="164.6" transform="rotate(-90 154.7 164.6)">TPS63802DLAT</text>
<g font-size="1.5" fill="#dc322f">
<text x="178" y="184">Sheet:</text>
<text x="186.2" y="184">/</text>
<text x="178" y="186.7">File:</text>
<text x="184.1" y="186.7">OurAir.kicad_sch</text>
<text x="178" y="196.9">KiCad</text>
<text x="178" y="194.1">Size:</text>
<text x="184.7" y="194.1">A4</text>
<text x="185.7" y="196.9">E.D.A.</text>
<text x="193.3" y="196.9">10.0.1</text>
<text x="200" y="194.1">Date:</text>
<text x="263" y="194.3">Rev:</text>
<text x="263" y="196.9">Id:</text>
<text x="267.1" y="196.9">1/1</text>
</g>
<g font-size="1.3" fill="#dc322f">
<text x="35" y="11.9">1</text>
<text x="85" y="11.9">2</text>
<text x="135" y="11.9">3</text>
<text x="185" y="11.9">4</text>
<text x="235" y="11.9">5</text>
<text x="285" y="11.9">6</text>
<text x="10.3" y="35.9">A</text>
<text x="285.3" y="35.9">A</text>
<text x="10.3" y="85.9">B</text>
<text x="285.3" y="85.9">B</text>
<text x="10.3" y="135.9">C</text>
<text x="285.3" y="135.9">C</text>
<text x="10.3" y="185.9">D</text>
<text x="285.3" y="185.9">D</text>
<text x="35" y="199.9">1</text>
<text x="85" y="199.9">2</text>
<text x="135" y="199.9">3</text>
<text x="185" y="199.9">4</text>
<text x="235" y="199.9">5</text>
<text x="285" y="199.9">6</text>
</g>
<g font-size="1.3" fill="#6c71c4">
<text x="29.5" y="16.4">USB_C_Receptacle_USB2.0_16P</text>
<text x="99.9" y="17.9" transform="rotate(-90 99.9 17.9)">16v</text>
<text x="99.9" y="23.9" transform="rotate(-90 99.9 23.9)">0.1uf</text>
<text x="194" y="23.7">GND</text>
<text x="195.3" y="27.5">SS34</text>
<text x="198.5" y="26.3">Conn_01x01_Pin</text>
<text x="111.2" y="33.9">10k</text>
<text x="115.8" y="33.9">Ohm</text>
<text x="198.5" y="33.9">Conn_01x01_Pin</text>
<text x="141" y="39">SS8050</text>
<text x="49.6" y="45.2" transform="rotate(-90 49.6 45.2)">Ohm</text>
<text x="56.5" y="45.2" transform="rotate(-90 56.5 45.2)">Ohm</text>
<text x="111.2" y="47.9">10k</text>
<text x="115.8" y="47.9">Ohm</text>
<text x="49.6" y="50.4" transform="rotate(-90 49.6 50.4)">5.1k</text>
<text x="56.5" y="50.4" transform="rotate(-90 56.5 50.4)">5.1k</text>
<text x="84" y="51.7">0.1uf</text>
<text x="90.1" y="51.7">16v</text>
<text x="141" y="52.9">SS8050</text>
<text x="192.9" y="59.3" transform="rotate(-90 192.9 59.3)">51k</text>
<text x="192.9" y="54.6" transform="rotate(-90 192.9 54.6)">Ohm</text>
<text x="214.6" y="54.2">10kESP32-C3-MINI-1U-N4</text>
<text x="219.3" y="54.2">Ohm</text>
<text x="246.4" y="54.8">Conn_01x01_Pin</text>
<text x="101.6" y="61" transform="rotate(-90 101.6 61)">CH340K</text>
<text x="201" y="64.8" transform="rotate(-90 201 64.8)">Conn_01x01_Pin</text>
<text x="28.1" y="66.9">USB_C_Receptacle_USB2.0_16P</text>
<text x="62.6" y="66.9">SS34</text>
<text x="66.4" y="72">Conn_01x01_Pin</text>
<text x="136.9" y="68.2">SGP41-D-R4</text>
<text x="165.1" y="70.7">0.1uf</text>
<text x="166" y="69.4">4.7</text>
<text x="170.2" y="69.4">Ohm</text>
<text x="171.2" y="70.7">16v</text>
<text x="184.2" y="70.7">0.1uf</text>
<text x="190.2" y="70.7">16v</text>
<text x="192.9" y="68.6" transform="rotate(-90 192.9 68.6)">Ohm</text>
<text x="254.3" y="66.4">10k</text>
<text x="258.9" y="66.4">OhmR5</text>
<text x="259.3" y="68.9">10k</text>
<text x="264" y="68.9">Ohm</text>
<text x="57.5" y="74.8">5.1k</text>
<text x="62.8" y="74.8">Ohm</text>
<text x="74.9" y="77.1">GND</text>
<text x="114.7" y="73.3">Conn_01x01_Pin</text>
<text x="116" y="77.1">2.2k</text>
<text x="121.2" y="77.1">Ohm</text>
<text x="158.7" y="75.8">1uf</text>
<text x="163" y="75.8">16v</text>
<text x="192.9" y="73.2" transform="rotate(-90 192.9 73.2)">51k</text>
<text x="57.5" y="81.6">5.1k</text>
<text x="62.8" y="81.6">Ohm</text>
<text x="74.9" y="79.6">GND</text>
<text x="188.5" y="83.4">0.1uf</text>
<text x="194.5" y="83.4">16v</text>
<text x="247.8" y="80.5" transform="rotate(-90 247.8 80.5)">Conn_01x01_Pin</text>
<text x="250.4" y="82.1">Conn_01x01_Pin</text>
<text x="114.7" y="84.7">Conn_01x01_Pin</text>
<text x="116" y="89">2.2k</text>
<text x="121.2" y="89">Ohm</text>
<text x="250.4" y="89.3">Conn_01x01_Pin</text>
<text x="264.5" y="85.1" transform="rotate(-90 264.5 85.1)">Conn_01x01_Pin</text>
<text x="62.3" y="93.3">2</text>
<text x="64.6" y="93.3">Ohm</text>
<text x="46.7" y="96.1">GND</text>
<text x="171.7" y="101.2">Fuse</text>
<text x="61.6" y="102.1" transform="rotate(-90 61.6 102.1)">10uf</text>
<text x="96.2" y="106.3">SCD41-D-R2</text>
<text x="141.4" y="107.5">Conn_01x02_Pin</text>
<text x="185.4" y="104.4">Conn_01x01_Pin</text>
<text x="47.4" y="108.8">Conn_01x01_Pin</text>
<text x="57.1" y="110.1">1uf</text>
<text x="61.4" y="110.1">16v</text>
<text x="72.8" y="112.6">2.2k</text>
<text x="78" y="112.6">Ohm</text>
<text x="83.8" y="113.3">Conn_01x01_Pin</text>
<text x="233.6" y="113.9">BME688</text>
<text x="240.4" y="113.9">Conn_01x01_Pin</text>
<text x="33.5" y="115.2">GND</text>
<text x="125.7" y="117.7">0.1uf</text>
<text x="131.8" y="117.7">16v</text>
<text x="141" y="117.7">1uf</text>
<text x="145.2" y="117.7">16v</text>
<text x="186.4" y="119.5">22uf</text>
<text x="191.9" y="119.5">16v</text>
<text x="206.1" y="116.4">Conn_01x01_Pin</text>
<text x="47.3" y="125.3">IP2312</text>
<text x="72.8" y="124.3">2.2k</text>
<text x="78" y="124.3">Ohm</text>
<text x="85.1" y="124.7">Conn_01x01_Pin</text>
<text x="207" y="126">Conn_01x01_Pin</text>
<text x="263.3" y="124.1">Conn_01x01_Pin</text>
<text x="20.7" y="126.6">LED</text>
<text x="31.1" y="127.9">100</text>
<text x="35.9" y="127.9">Ohm</text>
<text x="67.9" y="130.4">1uH</text>
<text x="162.3" y="127.1">22uf</text>
<text x="167.8" y="127.1">16v</text>
<text x="256.9" y="126.6">Conn_01x01_Pin</text>
<text x="29.8" y="135.5">100</text>
<text x="30.5" y="132.9">1k</text>
<text x="33.9" y="132.9">Ohm</text>
<text x="34.6" y="135.5">Ohm</text>
<text x="63.7" y="135.5">47k</text>
<text x="68.3" y="135.5">Ohm</text>
<text x="107.4" y="137.5">Battery</text>
<text x="137.2" y="137.5">Battery</text>
<text x="24.6" y="140.6">LED</text>
<text x="41.8" y="141" transform="rotate(-90 41.8 141)">Ohm</text>
<text x="70.5" y="143.4">0.5</text>
<text x="74.7" y="143.4">Ohm</text>
<text x="87.6" y="138">22uf</text>
<text x="93.1" y="138">16v</text>
<text x="97.8" y="138">22uf</text>
<text x="103.3" y="138">16v</text>
<text x="173.2" y="139.3">GND</text>
<text x="191" y="138">0.1uf</text>
<text x="197.1" y="138">16v</text>
<text x="202.4" y="138">0.1uf</text>
<text x="208.5" y="138">16v</text>
<text x="41.8" y="145.6" transform="rotate(-90 41.8 145.6)">51k</text>
<text x="148.9" y="144.4">0.47uH</text>
<text x="179.1" y="149.5">22uf</text>
<text x="184.5" y="149.5">16v</text>
<text x="179.2" y="155.9" transform="rotate(-90 179.2 155.9)">Ohm</text>
<text x="122.4" y="158.3">10uf</text>
<text x="124.2" y="159.6">GND</text>
<text x="152.7" y="159.9">100k</text>
<text x="158.6" y="159.9">Ohm PG</text>
<text x="179.2" y="161.7" transform="rotate(-90 179.2 161.7)">511k</text>
<text x="128" y="164.7">GND</text>
<text x="179.2" y="164.1" transform="rotate(-90 179.2 164.1)">Ohm</text>
<text x="175.3" y="172.3">GND</text>
<text x="177.8" y="169.8">GND</text>
<text x="179.2" y="168.7" transform="rotate(-90 179.2 168.7)">91k</text>
</g>
<g font-size="1.3" fill="#b58900">
<text x="21.5" y="18.8">SH</text>
<text x="203.1" y="22.6">1</text>
<text x="21.6" y="26.4">A1</text>
<text x="95" y="26.1" transform="rotate(-90 95 26.1)">7</text>
<text x="97.5" y="26.7" transform="rotate(-90 97.5 26.7)">10</text>
<text x="106" y="29">8</text>
<text x="106" y="31.5">9</text>
<text x="138.2" y="33.7" transform="rotate(-90 138.2 33.7)">3</text>
<text x="203.1" y="30.2">1</text>
<text x="27.7" y="40.7" transform="rotate(-90 27.7 40.7)">B8</text>
<text x="30.2" y="40.6" transform="rotate(-90 30.2 40.6)">A8</text>
<text x="37.8" y="40.7" transform="rotate(-90 37.8 40.7)">B6</text>
<text x="40.4" y="40.6" transform="rotate(-90 40.4 40.6)">A6</text>
<text x="42.9" y="40.7" transform="rotate(-90 42.9 40.7)">B7</text>
<text x="45.5" y="40.6" transform="rotate(-90 45.5 40.6)">A7</text>
<text x="50.5" y="40.7" transform="rotate(-90 50.5 40.7)">B5</text>
<text x="53.1" y="40.6" transform="rotate(-90 53.1 40.6)">A5</text>
<text x="58.2" y="40.6" transform="rotate(-90 58.2 40.6)">A4</text>
<text x="88.2" y="36.6">1</text>
<text x="88.2" y="39.1">2</text>
<text x="106" y="36.6">5</text>
<text x="131.4" y="36.6">1</text>
<text x="138.2" y="41.3" transform="rotate(-90 138.2 41.3)">2</text>
<text x="106" y="46.7">4</text>
<text x="138.2" y="47.7" transform="rotate(-90 138.2 47.7)">3</text>
<text x="106" y="49.3">6</text>
<text x="131.4" y="50.5">1</text>
<text x="244.9" y="50.9" transform="rotate(-90 244.9 50.9)">1</text>
<text x="97.5" y="54" transform="rotate(-90 97.5 54)">3</text>
<text x="138.2" y="55.3" transform="rotate(-90 138.2 55.3)">2</text>
<text x="197.9" y="59.8" transform="rotate(-90 197.9 59.8)">1</text>
<text x="54.6" y="70.9">A4</text>
<text x="248.7" y="71.2" transform="rotate(-90 248.7 71.2)">1</text>
<text x="54.6" y="75.9">A5</text>
<text x="71" y="73.4">1</text>
<text x="124.4" y="74.7">1</text>
<text x="256.3" y="73.7" transform="rotate(-90 256.3 73.7)">1</text>
<text x="54.5" y="78.5">B5</text>
<text x="54.6" y="83.6">A7</text>
<text x="252.7" y="83.6">1</text>
<text x="54.5" y="86.1">B7</text>
<text x="54.6" y="88.6">A6</text>
<text x="124.4" y="86.1">1</text>
<text x="252.7" y="86.1">1</text>
<text x="54.5" y="91.2">B6</text>
<text x="54.5" y="101.3">B8</text>
<text x="54.6" y="98.8">A8</text>
<text x="42.9" y="107.9" transform="rotate(-90 42.9 107.9)">A1</text>
<text x="183.9" y="105.5" transform="rotate(-90 183.9 105.5)">1</text>
<text x="35.3" y="108.1" transform="rotate(-90 35.3 108.1)">SH</text>
<text x="52" y="110.2">1</text>
<text x="151.1" y="109">1</text>
<text x="151.1" y="111.5">2</text>
<text x="82.3" y="114.4" transform="rotate(-90 82.3 114.4)">1</text>
<text x="215.8" y="117.9">1</text>
<text x="250.1" y="115.3">1</text>
<text x="83.6" y="120.7" transform="rotate(-90 83.6 120.7)">1</text>
<text x="267.9" y="125.5">1</text>
<text x="37.4" y="129.3">1</text>
<text x="37.4" y="131.8">2</text>
<text x="62.8" y="131.8">7</text>
<text x="62.8" y="129.3">8</text>
<text x="205.5" y="127.1" transform="rotate(-90 205.5 127.1)">1</text>
<text x="261.5" y="128">1</text>
<text x="37.4" y="134.4">3</text>
<text x="37.4" y="136.9">4</text>
<text x="62.8" y="136.9">5</text>
<text x="62.8" y="134.4">6</text>
<text x="137.7" y="145.8">9</text>
<text x="168.2" y="145.8">7</text>
<text x="50.5" y="150.6" transform="rotate(-90 50.5 150.6)">9</text>
<text x="137.1" y="150.9">10</text>
<text x="168.2" y="150.9">6</text>
<text x="137.7" y="158.5">1</text>
<text x="168.2" y="158.5">5</text>
<text x="137.7" y="163.6">2</text>
<text x="168.2" y="163.6">4</text>
<text x="168.2" y="168.7">3</text>
<text x="168.2" y="171.2">8</text>
</g>
<g font-size="1.3" fill="#cb4b16">
<text x="26.4" y="19.9">SHIELD</text>
<text x="26.4" y="27.5">GND</text>
<text x="98.7" y="29.7" transform="rotate(-90 98.7 29.7)">V3</text>
<text x="28.8" y="35.8" transform="rotate(-90 28.8 35.8)">SBU2</text>
<text x="31.3" y="35.8" transform="rotate(-90 31.3 35.8)">SBU1</text>
<text x="39" y="35.8" transform="rotate(-90 39 35.8)">D+</text>
<text x="41.5" y="35.8" transform="rotate(-90 41.5 35.8)">D+</text>
<text x="44" y="35.8" transform="rotate(-90 44 35.8)">D-</text>
<text x="46.6" y="35.8" transform="rotate(-90 46.6 35.8)">D-</text>
<text x="51.7" y="35.8" transform="rotate(-90 51.7 35.8)">CC2</text>
<text x="54.2" y="35.8" transform="rotate(-90 54.2 35.8)">CC1</text>
<text x="59.3" y="35.8" transform="rotate(-90 59.3 35.8)">VBUS</text>
<text x="96.1" y="31" transform="rotate(-90 96.1 31)">VCC</text>
<text x="100.9" y="32.6">RXD</text>
<text x="101.3" y="30.1">TXD</text>
<text x="90.7" y="37.7">UD+</text>
<text x="90.7" y="40.2">UD-</text>
<text x="101.3" y="37.7">CTS</text>
<text x="101.2" y="47.9">DTR</text>
<text x="98.7" y="51.6" transform="rotate(-90 98.7 51.6)">GND</text>
<text x="101.3" y="50.4">RTS</text>
<text x="47.2" y="72">VBUS</text>
<text x="48.4" y="77.1">CC1</text>
<text x="48.4" y="79.6">CC2</text>
<text x="49.3" y="89.8">D+</text>
<text x="49.3" y="84.7">D-</text>
<text x="49.3" y="87.2">D-</text>
<text x="49.3" y="92.3">D+</text>
<text x="47.1" y="99.9">SBU1</text>
<text x="36.4" y="103.1" transform="rotate(-90 36.4 103.1)">SHIELD</text>
<text x="44" y="103.1" transform="rotate(-90 44 103.1)">GND</text>
<text x="47.1" y="102.5">SBU2</text>
<text x="41.1" y="130.4">D1</text>
<text x="57.2" y="130.4">VIN</text>
<text x="41.1" y="132.9">TEST</text>
<text x="41.1" y="135.5">D2</text>
<text x="55.8" y="135.5">ICHG</text>
<text x="57.6" y="132.9">SW</text>
<text x="41.1" y="138">NTC</text>
<text x="56.9" y="138">BAT</text>
<text x="51.7" y="146.8" transform="rotate(-90 51.7 146.8)">GND</text>
<text x="141.2" y="146.9">L1</text>
<text x="163.7" y="146.9">L2</text>
<text x="141.2" y="152">VIN</text>
<text x="161.2" y="152">VOUT</text>
<text x="141.2" y="159.6">EN</text>
<text x="141.2" y="164.7">MODE</text>
<text x="163.6" y="164.7">FB</text>
<text x="161" y="169.8">AGND</text>
<text x="162" y="172.3">GND</text>
</g>
<g font-size="1.3" fill="#268bd2">
<text x="102.5" y="18.4" transform="rotate(-90 102.5 18.4)">C20</text>
<text x="62.2" y="28.8">J21</text>
<text x="196.5" y="25">D5</text>
<text x="207.2" y="29.7" transform="rotate(-90 207.2 29.7)">J23</text>
<text x="113.6" y="31.3">R22</text>
<text x="141" y="36.4">Q2</text>
<text x="207.2" y="37.4" transform="rotate(-90 207.2 37.4)">J22</text>
<text x="51.9" y="47.9" transform="rotate(-90 51.9 47.9)">R28</text>
<text x="54.2" y="47.9" transform="rotate(-90 54.2 47.9)">R27</text>
<text x="113.6" y="45.3">R23</text>
<text x="141" y="50.4">Q1</text>
<text x="214.6" y="51.7">R6</text>
<text x="228.5" y="51.7">U3</text>
<text x="246.4" y="52.3">J19</text>
<text x="89.6" y="54.2">C21</text>
<text x="104.1" y="58.5" transform="rotate(-90 104.1 58.5)">U5</text>
<text x="190.3" y="56.8" transform="rotate(-90 190.3 56.8)">R17</text>
<text x="203" y="59.6" transform="rotate(-90 203 59.6)">J5</text>
<text x="42" y="64.4">J1</text>
<text x="63.7" y="64.4">D4</text>
<text x="142.1" y="65.6">U1</text>
<text x="257.8" y="64.1">R8</text>
<text x="60.9" y="70.7">R9</text>
<text x="72.5" y="69.4">J15</text>
<text x="120.8" y="70.7">J11</text>
<text x="165.1" y="68.2">C6</text>
<text x="168.8" y="66.9">R7</text>
<text x="184.2" y="68.2">C18</text>
<text x="190.3" y="70.8" transform="rotate(-90 190.3 70.8)">R20</text>
<text x="119.3" y="74.5">R3</text>
<text x="161.2" y="73.3">C5</text>
<text x="245.7" y="72.3" transform="rotate(-90 245.7 72.3)">J6</text>
<text x="253.3" y="74.9" transform="rotate(-90 253.3 74.9)">J7</text>
<text x="59.8" y="83.2">R10</text>
<text x="120.8" y="82.1">J12</text>
<text x="188.5" y="80.9">C4</text>
<text x="254.7" y="79.6">J3</text>
<text x="119.3" y="86.5">R2</text>
<text x="252.8" y="91.3">J4</text>
<text x="63.8" y="98.4">R24</text>
<text x="172.7" y="98.7">F2</text>
<text x="185.4" y="101.8">J20</text>
<text x="53.5" y="106.3">J16</text>
<text x="58.8" y="102.1" transform="rotate(-90 58.8 102.1)">C19</text>
<text x="59" y="107.5">C17</text>
<text x="148" y="105">J2</text>
<text x="76.1" y="110.1">R1</text>
<text x="83.8" y="110.7">J14</text>
<text x="101.5" y="110.6">U6</text>
<text x="212.2" y="113.9">J18</text>
<text x="236.1" y="111.4">U2</text>
<text x="246.5" y="111.4">J10</text>
<text x="125.7" y="115.2">C8</text>
<text x="141" y="115.2">C7</text>
<text x="186.4" y="116.9">C15</text>
<text x="21.2" y="124.1">D2</text>
<text x="33.6" y="125.3">R12</text>
<text x="49.2" y="122.8">IC1</text>
<text x="76.1" y="121.8">R4</text>
<text x="85.1" y="122.1">J13</text>
<text x="162.3" y="124.6">C16</text>
<text x="207" y="123.4">J17</text>
<text x="263.6" y="124.1">J9</text>
<text x="270" y="121.5">J8</text>
<text x="68.6" y="127.9">L1</text>
<text x="30.1" y="137.8">R13</text>
<text x="44.8" y="132.9">R14</text>
<text x="68.2" y="132.7">R16</text>
<text x="87.6" y="135.5">C11</text>
<text x="97.8" y="135.5">C12</text>
<text x="110.6" y="134.9">BT1</text>
<text x="137.2" y="134.9">BT2</text>
<text x="191" y="135.5">C9</text>
<text x="202.4" y="135.5">C10</text>
<text x="25.1" y="138">D1</text>
<text x="39.2" y="143.2" transform="rotate(-90 39.2 143.2)">R15</text>
<text x="72.7" y="140.8">R11</text>
<text x="151.2" y="141.8">L2</text>
<text x="179.1" y="146.9">C14</text>
<text x="122.4" y="155.8">C13</text>
<text x="155.8" y="161.9">R18</text>
<text x="177.1" y="159.2" transform="rotate(-90 177.1 159.2)">R21</text>
<text x="177.1" y="166.8" transform="rotate(-90 177.1 166.8)">R19</text>
</g>
<g font-size="1.3" fill="#2aa198">
<text x="21.3" y="24.6" transform="rotate(-90 21.3 24.6)">GND</text>
<text x="91.3" y="25.1">5V</text>
<text x="106.8" y="25.1">GND</text>
<text x="21.3" y="32.2" transform="rotate(-90 21.3 32.2)">GND</text>
<text x="109.4" y="30.2">TX</text>
<text x="109.4" y="32.7">RX</text>
<text x="139.4" y="30.3" transform="rotate(-90 139.4 30.3)">RTS</text>
<text x="189.2" y="31.4">Usb</text>
<text x="83.2" y="37.8">D+</text>
<text x="83.2" y="40.3">D-</text>
<text x="41.6" y="46.4" transform="rotate(-90 41.6 46.4)">D+</text>
<text x="46.7" y="46.4" transform="rotate(-90 46.7 46.4)">D-</text>
<text x="59.4" y="45.8" transform="rotate(-90 59.4 45.8)">5V</text>
<text x="139.9" y="46.7">DTR</text>
<text x="84.8" y="48.1" transform="rotate(-90 84.8 48.1)">5V</text>
<text x="53" y="55" transform="rotate(-90 53 55)">GND</text>
<text x="208" y="59.5" transform="rotate(-90 208 59.5)">DTR</text>
<text x="84.8" y="62.7" transform="rotate(-90 84.8 62.7)">GND</text>
<text x="98.7" y="60.1" transform="rotate(-90 98.7 60.1)">GND</text>
<text x="258" y="72.1">RTS</text>
<text x="249.9" y="82.4" transform="rotate(-90 249.9 82.4)">TX</text>
<text x="249.9" y="90.5" transform="rotate(-90 249.9 90.5)">RX</text>
<text x="64.7" y="120.3">Usb</text>
<text x="138.1" y="155.6" transform="rotate(-90 138.1 155.6)">Vin</text>
</g>
<g font-size="1" fill="#cb4b16">
<text x="238.5" y="59.2">3V3</text>
<text x="218.2" y="61.7">EN</text>
<text x="218.2" y="71.9">IO2</text>
<text x="218.2" y="66.8">IO0</text>
<text x="218.2" y="69.3">IO1</text>
<text x="238.8" y="66.8">IO7</text>
<text x="238.8" y="69.3">IO8</text>
<text x="238.8" y="71.9">IO9</text>
<text x="148.4" y="75.7">VDDH</text>
<text x="149.5" y="73.1">VDD</text>
<text x="218.2" y="74.4">IO3</text>
<text x="218.2" y="76.9">IO4</text>
<text x="237.8" y="74.4">IO10</text>
<text x="237.8" y="76.9">IO18</text>
<text x="134.4" y="80.7">SDA</text>
<text x="134.4" y="83.3">SCL</text>
<text x="149.4" y="80.7">N/A</text>
<text x="218.2" y="79.5">IO5</text>
<text x="218.2" y="82">IO6</text>
<text x="237.8" y="79.5">IO19</text>
<text x="149.5" y="85.8">EXP</text>
<text x="149.6" y="88.4">VSS</text>
<text x="218.2" y="87.1">NC</text>
<text x="237.3" y="84.6">RXD0</text>
<text x="237.6" y="87.1">TXD0</text>
<text x="238.2" y="92.2">GND</text>
<text x="107.8" y="113.8">VDDH</text>
<text x="108.9" y="111.2">VDD</text>
<text x="93.7" y="116.3">SCL</text>
<text x="93.7" y="118.8">SDA</text>
<text x="241.9" y="118.8">VDDIO</text>
<text x="93.7" y="123.9">DNC</text>
<text x="243.5" y="121.4">VDD</text>
<text x="108.7" y="126.5">GND</text>
<text x="228.3" y="126.5">CSB</text>
<text x="228.3" y="129">SCK</text>
<text x="243.3" y="129">SDO</text>
<text x="243.9" y="126.5">SDI</text>
<text x="243.3" y="134.1">GND</text>
</g>
<g font-size="1" fill="#b58900">
<text x="244.5" y="58.2">3</text>
<text x="213.5" y="65.8">12</text>
<text x="214" y="60.7">8</text>
<text x="244" y="65.8">21</text>
<text x="213.5" y="68.3">13</text>
<text x="214" y="70.9">5</text>
<text x="244" y="68.3">22</text>
<text x="244" y="70.9">23</text>
<text x="155.6" y="72.1">1</text>
<text x="155.6" y="74.7">5</text>
<text x="213.5" y="75.9">18</text>
<text x="214" y="73.4">6</text>
<text x="244" y="73.4">16</text>
<text x="244" y="75.9">26</text>
<text x="130.2" y="79.8">3</text>
<text x="130.2" y="82.3">6</text>
<text x="155.6" y="79.8">4</text>
<text x="213.5" y="78.5">19</text>
<text x="213.5" y="81">20</text>
<text x="244" y="78.5">27</text>
<text x="244" y="83.6">30</text>
<text x="155.6" y="87.4">2</text>
<text x="155.6" y="84.8">7</text>
<text x="214" y="86.1">4</text>
<text x="244" y="86.1">31</text>
<text x="244.5" y="91.2">1</text>
<text x="114.5" y="112.8">19</text>
<text x="115" y="110.2">7</text>
<text x="89.1" y="117.9">10</text>
<text x="89.6" y="115.3">9</text>
<text x="249.6" y="117.9">6</text>
<text x="89.6" y="122.9">1</text>
<text x="115" y="125.5">6</text>
<text x="224.2" y="125.5">2</text>
<text x="249.6" y="125.5">3</text>
<text x="249.6" y="120.4">8</text>
<text x="224.2" y="128">4</text>
<text x="249.6" y="128">5</text>
<text x="249.6" y="133.1">1</text>
</g>
<text font-size=".8" fill="#586e75" x="175.6" y="157.7">out-</text>
<g font-size=".6" fill="#586e75">
<text x="239.7" y="66.4">MOSI</text>
<text x="208" y="76.6">sda</text>
<text x="214.9" y="73.4">SCLK</text>
<text x="244.2" y="74.4">CS</text>
<text x="208" y="79.5">SCL</text>
<text x="213.7" y="82.9">MISO</text>
</g>
<g font-size=".5" fill="#586e75">
<text x="221.3" y="125.7">CS</text>
<text x="221.3" y="128.8">sclk</text>
<text x="248.6" y="128.8">miso</text>
<text x="248.6" y="126.1">mosi</text>
</g>
</svg>
